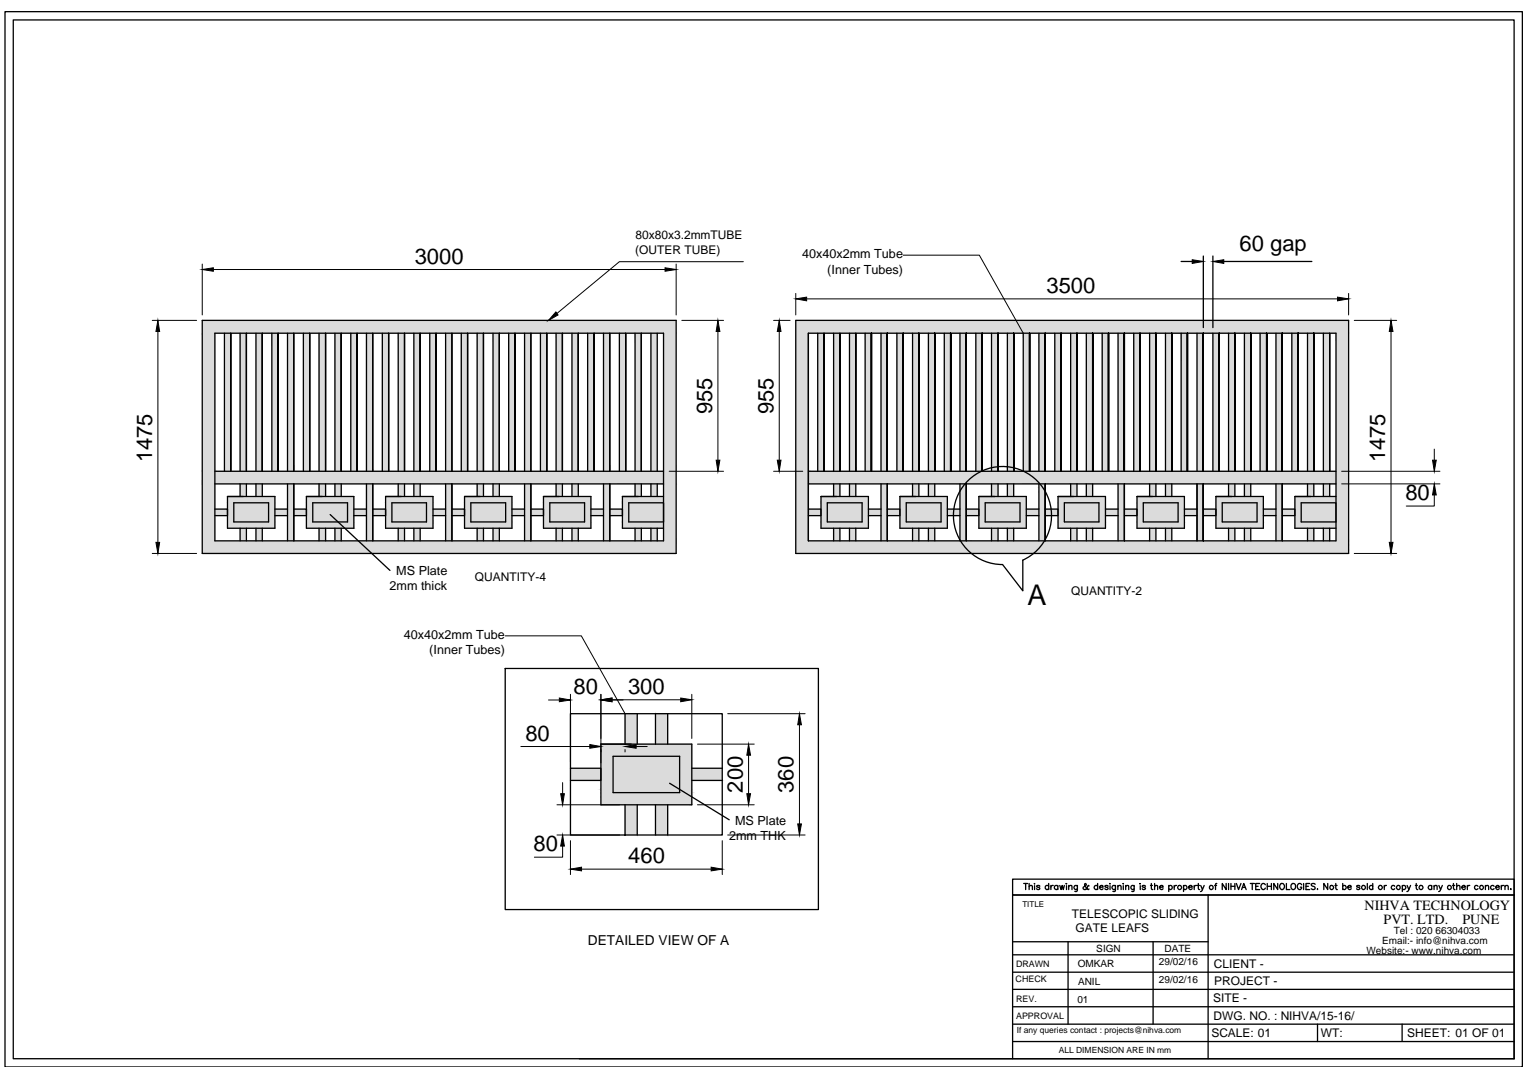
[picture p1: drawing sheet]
<svg xmlns="http://www.w3.org/2000/svg" width="297mm" height="210mm" viewBox="0 0 297 210" stroke-linecap="round" stroke-linejoin="round" font-family="sans-serif">
<!-- layer: 0 -->
<g fill="#dbdbdb" stroke="#dbdbdb" stroke-width=".19">
<path d="M193.6 91l.7-.1z"/>
<path d="M196.1 90.9l.6 .1z"/>
<path d="M193 91h.6l-.6 .1z"/>
<path d="M196.1 90.9l1.2 .1z"/>
<path d="M186.9 94.9h.4l-.4 .8z"/>
<path d="M202.4 94.2h1.1v.7z"/>
<path d="M186.9 105.1v.1z"/>
<path d="M132.3 153.7l1 .6h-1z"/>
<path d="M132.3 153.7h2.4v.6z"/>
<path d="M39.4 62.4v2.5h92.2zM39.4 62.4h92.2v2.5z"/>
<path d="M129.2 64.9v26.9h2.4zM129.2 64.9h2.4v26.9z"/>
<path d="M39.4 64.9v26.9h2.4zM39.4 64.9h2.4v26.9z"/>
<path d="M129.2 91.8v2.4h2.4zM129.2 91.8h2.4v2.4z"/>
<path d="M41.8 91.8v2.4h87.4zM41.8 91.8h87.4v2.4z"/>
<path d="M39.4 91.8v2.4h2.4zM39.4 91.8h2.4v2.4z"/>
<path d="M129.2 94.2v11.1h2.4zM129.2 94.2h2.4v11.1z"/>
<path d="M39.4 94.2v11.1h2.4zM39.4 94.2h2.4v11.1z"/>
<path d="M69.7 105.3l2.6 2.5h59.3zM69.7 105.3h61.9v2.5z"/>
<path d="M39.4 105.3v2.5h32.9zM39.4 105.3h30.3l2.6 2.5z"/>
<path d="M126.7 64.9v26.9h1.2zM126.7 64.9h1.2v26.9z"/>
<path d="M123.6 64.9v26.9h1.2zM123.6 64.9h1.2v26.9z"/>
<path d="M120.6 64.9v26.9h1.2zM120.6 64.9h1.2v26.9z"/>
<path d="M117.5 64.9v26.9h1.2zM117.5 64.9h1.2v26.9z"/>
<path d="M114.4 64.9v26.9h1.3zM114.4 64.9h1.3v26.9z"/>
<path d="M111.3 64.9v26.9h1.3zM111.3 64.9h1.3v26.9z"/>
<path d="M108.2 64.9v26.9h1.3zM108.2 64.9h1.3v26.9z"/>
<path d="M105.2 64.9v26.9h1.2zM105.2 64.9h1.2v26.9z"/>
<path d="M102.1 64.9v26.9h1.2zM102.1 64.9h1.2v26.9z"/>
<path d="M99 64.9v26.9h1.2zM99 64.9h1.2v26.9z"/>
<path d="M96 64.9v26.9h1.2zM96 64.9h1.2v26.9z"/>
<path d="M92.9 64.9v26.9h1.2zM92.9 64.9h1.2v26.9z"/>
<path d="M89.8 64.9v26.9h1.2zM89.8 64.9h1.2v26.9z"/>
<path d="M86.7 64.9v26.9h1.3zM86.7 64.9h1.3v26.9z"/>
<path d="M83.7 64.9v26.9h1.2zM83.7 64.9h1.2v26.9z"/>
<path d="M80.6 64.9v26.9h1.2zM80.6 64.9h1.2v26.9z"/>
<path d="M77.5 64.9v26.9h1.2zM77.5 64.9h1.2v26.9z"/>
<path d="M74.4 64.9v26.9h1.2zM74.4 64.9h1.2v26.9z"/>
<path d="M71.3 64.9v26.9h1.3zM71.3 64.9h1.3v26.9z"/>
<path d="M68.3 64.9v26.9h1.2zM68.3 64.9h1.2v26.9z"/>
<path d="M65.2 64.9v26.9h1.2zM65.2 64.9h1.2v26.9z"/>
<path d="M62.1 64.9v26.9h1.3zM62.1 64.9h1.3v26.9z"/>
<path d="M59.1 64.9v26.9h1.2zM59.1 64.9h1.2v26.9z"/>
<path d="M56 64.9v26.9h1.2zM56 64.9h1.2v26.9z"/>
<path d="M52.9 64.9v26.9h1.2zM52.9 64.9h1.2v26.9z"/>
<path d="M49.8 64.9v26.9h1.3zM49.8 64.9h1.3v26.9z"/>
<path d="M46.7 64.9v26.9h1.3zM46.7 64.9h1.3v26.9z"/>
<path d="M43.7 64.9v26.9h1.2zM43.7 64.9h1.2v26.9z"/>
<path d="M126.7 94.2v2.5h1.2zM126.7 94.2h1.2v2.5z"/>
<path d="M123.6 94.2v2.5h1.2zM123.6 94.2h1.2v2.5z"/>
<path d="M111.3 94.2v2.5h1.3zM111.3 94.2h1.3v2.5z"/>
<path d="M108.2 94.2v2.5h1.3zM108.2 94.2h1.3v2.5z"/>
<path d="M96 94.2v2.5h1.2zM96 94.2h1.2v2.5z"/>
<path d="M92.9 94.2v2.5h1.2zM92.9 94.2h1.2v2.5z"/>
<path d="M80.6 94.2v2.5h1.2zM80.6 94.2h1.2v2.5z"/>
<path d="M77.5 94.2v2.5h1.2zM77.5 94.2h1.2v2.5z"/>
<path d="M65.2 94.2v2.5h1.2zM65.2 94.2h1.2v2.5z"/>
<path d="M62.1 94.2v2.5h1.3zM62.1 94.2h1.3v2.5z"/>
<path d="M49.8 94.2v2.5h1.3zM49.8 94.2h1.3v2.5z"/>
<path d="M46.7 94.2v2.5h1.3zM46.7 94.2h1.3v2.5z"/>
<path d="M121.2 96.7v1.2h8zM121.2 96.7h8v1.2z"/>
<path d="M105.8 96.7v1.2h9.2zM105.8 96.7h9.2v1.2z"/>
<path d="M90.4 96.7v1.2h9.3zM90.4 96.7h9.3v1.2z"/>
<path d="M75.1 96.7v1.2h9.2zM75.1 96.7h9.2v1.2z"/>
<path d="M59.6 96.7v1.2h9.3zM59.6 96.7h9.3v1.2z"/>
<path d="M44.3 96.7v1.2h9.2zM44.3 96.7h9.2v1.2z"/>
<path d="M121.2 97.9v1.2h1.2zM121.2 97.9h1.2v1.2z"/>
<path d="M117.5 94.2v4.9h1.2zM117.5 94.2h1.2v4.9z"/>
<path d="M113.8 97.9v1.2h1.2zM113.8 97.9h1.2v1.2z"/>
<path d="M105.8 97.9v1.2h1.2zM105.8 97.9h1.2v1.2z"/>
<path d="M102.1 94.2v4.9h1.2zM102.1 94.2h1.2v4.9z"/>
<path d="M98.4 97.9v1.2h1.3zM98.4 97.9h1.3v1.2z"/>
<path d="M90.4 97.9v1.2h1.3zM90.4 97.9h1.3v1.2z"/>
<path d="M86.7 94.2v4.9h1.3zM86.7 94.2h1.3v4.9z"/>
<path d="M75.1 97.9v1.2h1.2zM75.1 97.9h1.2v1.2z"/>
<path d="M71.3 94.2v4.9h1.3zM71.3 94.2h1.3v4.9z"/>
<path d="M67.6 97.9v1.2h1.3zM67.6 97.9h1.3v1.2z"/>
<path d="M59.6 97.9v1.2h1.3zM59.6 97.9h1.3v1.2z"/>
<path d="M56 94.2v4.9h1.2zM56 94.2h1.2v4.9z"/>
<path d="M52.3 97.9v1.2h1.2zM52.3 97.9h1.2v1.2z"/>
<path d="M45.5 97.9v1.2h6.8zM45.5 97.9h6.8v1.2z"/>
<path d="M44.3 97.9v1.2h1.2zM44.3 97.9h1.2v1.2z"/>
<path d="M121.2 99.1v.7h1.2zM121.2 99.1h1.2v.7z"/>
<path d="M118.7 99.1v.7h2.5zM118.7 99.1h2.5v.7z"/>
<path d="M117.5 99.1v.7h1.2zM117.5 99.1h1.2v.7z"/>
<path d="M115 99.1v.7h2.5zM115 99.1h2.5v.7z"/>
<path d="M105.8 99.1v.7h1.2zM105.8 99.1h1.2v.7z"/>
<path d="M103.3 99.1v.7h2.5zM103.3 99.1h2.5v.7z"/>
<path d="M102.1 99.1v.7h1.2zM102.1 99.1h1.2v.7z"/>
<path d="M99.7 99.1v.7h2.4zM99.7 99.1h2.4v.7z"/>
<path d="M98.4 99.1v.7h1.3zM98.4 99.1h1.3v.7z"/>
<path d="M90.4 99.1v.7h1.3zM90.4 99.1h1.3v.7z"/>
<path d="M88 99.1v.7h2.4zM88 99.1h2.4v.7z"/>
<path d="M86.7 99.1v.7h1.3zM86.7 99.1h1.3v.7z"/>
<path d="M75.1 99.1v.7h1.2zM75.1 99.1h1.2v.7z"/>
<path d="M72.6 99.1v.7h2.5zM72.6 99.1h2.5v.7z"/>
<path d="M71.3 99.1v.7h1.3zM71.3 99.1h1.3v.7z"/>
<path d="M68.9 99.1v.7h2.4zM68.9 99.1h2.4v.7z"/>
<path d="M59.6 99.1v.7h1.3zM59.6 99.1h1.3v.7z"/>
<path d="M57.2 99.1v.7h2.4zM57.2 99.1h2.4v.7z"/>
<path d="M56 99.1v.7h1.2zM56 99.1h1.2v.7z"/>
<path d="M53.5 99.1v.7h2.5zM53.5 99.1h2.5v.7z"/>
<path d="M52.3 99.1v.7h1.2zM52.3 99.1h1.2v.7z"/>
<path d="M45.5 99.1v.7h6.8zM45.5 99.1h6.8v.7z"/>
<path d="M44.3 99.1v.7h1.2zM44.3 99.1h1.2v.7z"/>
<path d="M122.4 97.9v2.5h6.8zM122.4 97.9h6.8v2.5z"/>
<path d="M121.2 99.8v.6h1.2zM121.2 99.8h1.2v.6z"/>
<path d="M118.7 99.8v.6h2.5zM118.7 99.8h2.5v.6z"/>
<path d="M117.5 99.8v.6h1.2zM117.5 99.8h1.2v.6z"/>
<path d="M115 99.8v.6h2.5zM115 99.8h2.5v.6z"/>
<path d="M113.8 99.1v1.3h1.2zM113.8 99.1h1.2v1.3z"/>
<path d="M103.3 99.8v.6h2.5zM103.3 99.8h2.5v.6z"/>
<path d="M102.1 99.8v.6h1.2zM102.1 99.8h1.2v.6z"/>
<path d="M99.7 99.8v.6h2.4zM99.7 99.8h2.4v.6z"/>
<path d="M98.4 99.8v.6h1.3zM98.4 99.8h1.3v.6z"/>
<path d="M90.4 99.8v.6h1.3zM90.4 99.8h1.3v.6z"/>
<path d="M88 99.8v.6h2.4zM88 99.8h2.4v.6z"/>
<path d="M86.7 99.8v.6h1.3zM86.7 99.8h1.3v.6z"/>
<path d="M84.3 99.1v1.3h2.4zM84.3 99.1h2.4v1.3z"/>
<path d="M75.1 99.8v.6h1.2zM75.1 99.8h1.2v.6z"/>
<path d="M72.6 99.8v.6h2.5zM72.6 99.8h2.5v.6z"/>
<path d="M71.3 99.8v.6h1.3zM71.3 99.8h1.3v.6z"/>
<path d="M68.9 99.8v.6h2.4zM68.9 99.8h2.4v.6z"/>
<path d="M67.6 99.1v1.3h1.3zM67.6 99.1h1.3v1.3z"/>
<path d="M57.2 99.8v.6h2.4zM57.2 99.8h2.4v.6z"/>
<path d="M56 99.8v.6h1.2zM56 99.8h1.2v.6z"/>
<path d="M53.5 99.8v.6h2.5zM53.5 99.8h2.5v.6z"/>
<path d="M52.3 99.8v.6h1.2zM52.3 99.8h1.2v.6z"/>
<path d="M45.5 99.8v.6h6.8zM45.5 99.8h6.8v.6z"/>
<path d="M44.3 99.8v.6h1.2zM44.3 99.8h1.2v.6z"/>
<path d="M41.8 99.1v1.3h2.5zM41.8 99.1h2.5v1.3z"/>
<path d="M122.4 100.4v1.2h6.8zM122.4 100.4h6.8v1.2z"/>
<path d="M121.2 100.4v1.2h1.2zM121.2 100.4h1.2v1.2z"/>
<path d="M113.8 100.4v1.2h1.2zM113.8 100.4h1.2v1.2z"/>
<path d="M105.8 99.8v1.8h1.2zM105.8 99.8h1.2v1.8z"/>
<path d="M98.4 100.4v1.2h1.3zM98.4 100.4h1.3v1.2z"/>
<path d="M90.4 100.4v1.2h1.3zM90.4 100.4h1.3v1.2z"/>
<path d="M83 97.9v3.7h1.3zM83 97.9h1.3v3.7z"/>
<path d="M75.1 100.4v1.2h1.2zM75.1 100.4h1.2v1.2z"/>
<path d="M67.6 100.4v1.2h1.3zM67.6 100.4h1.3v1.2z"/>
<path d="M59.6 99.8v1.8h1.3zM59.6 99.8h1.3v1.8z"/>
<path d="M52.3 100.4v1.2h1.2zM52.3 100.4h1.2v1.2z"/>
<path d="M45.5 100.4v1.2h6.8zM45.5 100.4h6.8v1.2z"/>
<path d="M44.3 100.4v1.2h1.2zM44.3 100.4h1.2v1.2z"/>
<path d="M121.2 101.6v1.3h8zM121.2 101.6h8v1.3z"/>
<path d="M105.8 101.6v1.3h9.2zM105.8 101.6h9.2v1.3z"/>
<path d="M90.4 101.6v1.3h9.3zM90.4 101.6h9.3v1.3z"/>
<path d="M75.1 101.6v1.3h9.2zM75.1 101.6h9.2v1.3z"/>
<path d="M65.8 101.6l1.3 1.3h1.8zM65.8 101.6h3.1v1.3z"/>
<path d="M59.6 101.6v1.3h7.5zM59.6 101.6h6.2l1.3 1.3z"/>
<path d="M44.3 101.6v1.3h9.2zM44.3 101.6h9.2v1.3z"/>
<path d="M126.7 102.9v2.4h1.2zM126.7 102.9h1.2v2.4z"/>
<path d="M123.6 102.9v2.4h1.2zM123.6 102.9h1.2v2.4z"/>
<path d="M117.5 100.4v4.9h1.2zM117.5 100.4h1.2v4.9z"/>
<path d="M111.3 102.9v2.4h1.3zM111.3 102.9h1.3v2.4z"/>
<path d="M108.2 102.9v2.4h1.3zM108.2 102.9h1.3v2.4z"/>
<path d="M102.1 100.4v4.9h1.2zM102.1 100.4h1.2v4.9z"/>
<path d="M96 102.9v2.4h1.2zM96 102.9h1.2v2.4z"/>
<path d="M92.9 102.9v2.4h1.2zM92.9 102.9h1.2v2.4z"/>
<path d="M86.7 100.4v4.9h1.3zM86.7 100.4h1.3v4.9z"/>
<path d="M80.6 102.9v2.4h1.2zM80.6 102.9h1.2v2.4z"/>
<path d="M77.5 102.9v2.4h1.2zM77.5 102.9h1.2v2.4z"/>
<path d="M71.3 100.4v4.9h1.3zM71.3 100.4h1.3v4.9z"/>
<path d="M65.2 102.9v2.4h1.2zM65.2 102.9h1.2v2.4z"/>
<path d="M62.1 102.9v2.4h1.3zM62.1 102.9h1.3v2.4z"/>
<path d="M56 100.4v4.9h1.2zM56 100.4h1.2v4.9z"/>
<path d="M49.8 102.9v2.4h1.3zM49.8 102.9h1.3v2.4z"/>
<path d="M46.7 102.9v2.4h1.3zM46.7 102.9h1.3v2.4z"/>
<path d="M107 97.9v3.7h6.8zM107 97.9h6.8v3.7z"/>
<path d="M91.7 97.9v3.7h6.7zM91.7 97.9h6.7v3.7z"/>
<path d="M76.3 97.9v3.7h6.7zM76.3 97.9h6.7v3.7z"/>
<path d="M60.9 97.9v3.7h6.7zM60.9 97.9h6.7v3.7z"/>
<path d="M197.8 62.4l1.4 2.5h63.3zM197.8 62.4h64.7v2.5z"/>
<path d="M154.9 62.4v2.5h44.3zM154.9 62.4h42.9l1.4 2.5z"/>
<path d="M154.9 64.9v26.9h2.5zM154.9 64.9h2.5v26.9z"/>
<path d="M199.3 91.8l1.1 .6h59.7zM199.3 91.8h60.8v.6z"/>
<path d="M189.9 92.4h10.5l-9.3-.6zM191.1 91.8h8.2l1.1 .6z"/>
<path d="M157.4 91.8v.6h32.5zM157.4 91.8h33.7l-1.2 .6z"/>
<path d="M200.4 92.4l1.1 .8h58.6zM200.4 92.4h59.7v.8z"/>
<path d="M188.8 93.2h12.7l-11.6-.8zM189.9 92.4h10.5l1.1 .8z"/>
<path d="M157.4 92.4v.8h31.4zM157.4 92.4h32.5l-1.1 .8z"/>
<path d="M201.5 93.2l.9 1h57.7zM201.5 93.2h58.6v1z"/>
<path d="M188.8 93.2l-.9 1h14.5zM188.8 93.2h12.7l.9 1z"/>
<path d="M157.4 93.2v1h30.5zM157.4 93.2h31.4l-.9 1z"/>
<path d="M154.9 91.8v2.4h2.5zM154.9 91.8h2.5v2.4z"/>
<path d="M260.1 64.9v40.4h2.4zM260.1 64.9h2.4v40.4z"/>
<path d="M154.9 94.2v11.1h2.5zM154.9 94.2h2.5v11.1z"/>
<path d="M203.3 105.3l-.6 .9h59.8zM203.3 105.3h59.2v.9z"/>
<path d="M187 105.3l.6 .9h15.1zM187 105.3h16.3l-.6 .9z"/>
<path d="M154.9 105.3v.9h32.7zM154.9 105.3h32.1l.6 .9z"/>
<path d="M202.7 106.2l-.7 .8h60.5zM202.7 106.2h59.8v.8z"/>
<path d="M187.6 106.2l.7 .8h13.7zM187.6 106.2h15.1l-.7 .8z"/>
<path d="M154.9 106.2v.8h33.4zM154.9 106.2h32.7l.7 .8z"/>
<path d="M201.2 107.8h61.3l-60.5-.8zM202 107h60.5v.8z"/>
<path d="M188.3 107l.8 .8h12.1zM188.3 107h13.7l-.8 .8z"/>
<path d="M154.9 107v.8h34.2zM154.9 107h33.4l.8 .8z"/>
<path d="M196.1 64.9v26h1.2zM196.1 64.9h1.2v26z"/>
<path d="M193 64.9v26h1.3zM193 64.9h1.3v26z"/>
<path d="M196.1 90.9l1.2 .1zM196.7 91h.6v.1z"/>
<path d="M193 90.9l.6 .1zM193 90.9h1.3z"/>
<path d="M196.1 91v.1h1.2zM196.1 91l1.2 .1z"/>
<path d="M193 91.1h1.3l-.7-.1zM193.6 91h.7v.1z"/>
<path d="M199.2 64.9v26.8h1.2zM199.2 64.9h1.2v26.8z"/>
<path d="M189.9 64.9v26.8h1.3zM189.9 64.9h1.3v26.8z"/>
<path d="M199.2 91.7l1.2 .1zM199.2 91.7l1.2 .1z"/>
<path d="M189.9 91.7l1.2 .1zM189.9 91.7h1.3z"/>
<path d="M257.6 64.9v26.9h1.2zM257.6 64.9h1.2v26.9z"/>
<path d="M254.5 64.9v26.9h1.2zM254.5 64.9h1.2v26.9z"/>
<path d="M251.5 64.9v26.9h1.2zM251.5 64.9h1.2v26.9z"/>
<path d="M248.4 64.9v26.9h1.2zM248.4 64.9h1.2v26.9z"/>
<path d="M245.3 64.9v26.9h1.2zM245.3 64.9h1.2v26.9z"/>
<path d="M242.2 64.9v26.9h1.3zM242.2 64.9h1.3v26.9z"/>
<path d="M239.1 64.9v26.9h1.3zM239.1 64.9h1.3v26.9z"/>
<path d="M236.1 64.9v26.9h1.2zM236.1 64.9h1.2v26.9z"/>
<path d="M233 64.9v26.9h1.2zM233 64.9h1.2v26.9z"/>
<path d="M229.9 64.9v26.9h1.2zM229.9 64.9h1.2v26.9z"/>
<path d="M226.9 64.9v26.9h1.2zM226.9 64.9h1.2v26.9z"/>
<path d="M223.8 64.9v26.9h1.2zM223.8 64.9h1.2v26.9z"/>
<path d="M220.7 64.9v26.9h1.2zM220.7 64.9h1.2v26.9z"/>
<path d="M217.6 64.9v26.9h1.3zM217.6 64.9h1.3v26.9z"/>
<path d="M214.5 64.9v26.9h1.3zM214.5 64.9h1.3v26.9z"/>
<path d="M211.5 64.9v26.9h1.2zM211.5 64.9h1.2v26.9z"/>
<path d="M208.4 64.9v26.9h1.2zM208.4 64.9h1.2v26.9z"/>
<path d="M205.3 64.9v26.9h1.2zM205.3 64.9h1.2v26.9z"/>
<path d="M202.2 64.9v26.9h1.3zM202.2 64.9h1.3v26.9z"/>
<path d="M199.2 91.8h1.2zM199.2 91.8h1.2z"/>
<path d="M196.1 91.1v.7h1.2zM196.1 91.1h1.2v.7z"/>
<path d="M193 91.1v.7h1.3zM193 91.1h1.3v.7z"/>
<path d="M189.9 91.8h1.2zM189.9 91.8h1.2z"/>
<path d="M186.9 64.9v26.9h1.2zM186.9 64.9h1.2v26.9z"/>
<path d="M183.8 64.9v26.9h1.2zM183.8 64.9h1.2v26.9z"/>
<path d="M180.7 64.9v26.9h1.2zM180.7 64.9h1.2v26.9z"/>
<path d="M177.6 64.9v26.9h1.3zM177.6 64.9h1.3v26.9z"/>
<path d="M174.6 64.9v26.9h1.2zM174.6 64.9h1.2v26.9z"/>
<path d="M171.5 64.9v26.9h1.2zM171.5 64.9h1.2v26.9z"/>
<path d="M168.4 64.9v26.9h1.2zM168.4 64.9h1.2v26.9z"/>
<path d="M165.4 64.9v26.9h1.2zM165.4 64.9h1.2v26.9z"/>
<path d="M162.3 64.9v26.9h1.2zM162.3 64.9h1.2v26.9z"/>
<path d="M159.2 64.9v26.9h1.2zM159.2 64.9h1.2v26.9z"/>
<path d="M202.4 94.2l.6 .7h.5zM203 94.9h.5v.8z"/>
<path d="M202.2 94.2v.7h.8zM202.2 94.2h.2l.6 .7z"/>
<path d="M187.9 94.2l-.6 .7h.8zM187.9 94.2h.2v.7z"/>
<path d="M186.9 94.2v.7h.4zM186.9 94.2h1l-.6 .7z"/>
<path d="M202.2 94.9v.8h1.3zM202.2 94.9h.8l.5 .8z"/>
<path d="M187.3 94.9l-.4 .8h1.2zM187.3 94.9h.8v.8z"/>
<path d="M257.6 94.2v2.5h1.2zM257.6 94.2h1.2v2.5z"/>
<path d="M254.5 94.2v2.5h1.2zM254.5 94.2h1.2v2.5z"/>
<path d="M242.2 94.2v2.5h1.3zM242.2 94.2h1.3v2.5z"/>
<path d="M239.1 94.2v2.5h1.3zM239.1 94.2h1.3v2.5z"/>
<path d="M226.9 94.2v2.5h1.2zM226.9 94.2h1.2v2.5z"/>
<path d="M223.8 94.2v2.5h1.2zM223.8 94.2h1.2v2.5z"/>
<path d="M211.5 94.2v2.5h1.2zM211.5 94.2h1.2v2.5z"/>
<path d="M208.4 94.2v2.5h1.2zM208.4 94.2h1.2v2.5z"/>
<path d="M196.1 94.2v2.5h1.2zM196.1 94.2h1.2v2.5z"/>
<path d="M193 94.2v2.5h1.3zM193 94.2h1.3v2.5z"/>
<path d="M180.7 94.2v2.5h1.2zM180.7 94.2h1.2v2.5z"/>
<path d="M177.6 94.2v2.5h1.3zM177.6 94.2h1.3v2.5z"/>
<path d="M165.4 94.2v2.5h1.2zM165.4 94.2h1.2v2.5z"/>
<path d="M162.3 94.2v2.5h1.2zM162.3 94.2h1.2v2.5z"/>
<path d="M252.1 96.7v1.2h8zM252.1 96.7h8v1.2z"/>
<path d="M236.7 96.7v1.2h9.2zM236.7 96.7h9.2v1.2z"/>
<path d="M221.3 96.7v1.2h9.2zM221.3 96.7h9.2v1.2z"/>
<path d="M206 96.7v1.2h9.2zM206 96.7h9.2v1.2z"/>
<path d="M190.5 96.7v1.2h9.3zM190.5 96.7h9.3v1.2z"/>
<path d="M175.2 96.7v1.2h9.2zM175.2 96.7h9.2v1.2z"/>
<path d="M159.8 96.7v1.2h9.2zM159.8 96.7h9.2v1.2z"/>
<path d="M252.1 97.9v1.2h1.2zM252.1 97.9h1.2v1.2z"/>
<path d="M248.4 94.2v4.9h1.2zM248.4 94.2h1.2v4.9z"/>
<path d="M244.7 97.9v1.2h1.2zM244.7 97.9h1.2v1.2z"/>
<path d="M236.7 97.9v1.2h1.2zM236.7 97.9h1.2v1.2z"/>
<path d="M233 94.2v4.9h1.2zM233 94.2h1.2v4.9z"/>
<path d="M229.3 97.9v1.2h1.2zM229.3 97.9h1.2v1.2z"/>
<path d="M221.3 97.9v1.2h1.2zM221.3 97.9h1.2v1.2z"/>
<path d="M217.6 94.2v4.9h1.3zM217.6 94.2h1.3v4.9z"/>
<path d="M213.9 97.9v1.2h1.3zM213.9 97.9h1.3v1.2z"/>
<path d="M206 97.9v1.2h1.2zM206 97.9h1.2v1.2z"/>
<path d="M202.2 95.7v3.4h1.3zM202.2 95.7h1.3v3.4z"/>
<path d="M186.9 95.7v3.4h1.2zM186.9 95.7h1.2v3.4z"/>
<path d="M175.2 97.9v1.2h1.2zM175.2 97.9h1.2v1.2z"/>
<path d="M171.5 94.2v4.9h1.2zM171.5 94.2h1.2v4.9z"/>
<path d="M167.8 97.9v1.2h1.2zM167.8 97.9h1.2v1.2z"/>
<path d="M161 97.9v1.2h6.8zM161 97.9h6.8v1.2z"/>
<path d="M159.8 97.9v1.2h1.2zM159.8 97.9h1.2v1.2z"/>
<path d="M252.1 99.1v.7h1.2zM252.1 99.1h1.2v.7z"/>
<path d="M249.6 99.1v.7h2.5zM249.6 99.1h2.5v.7z"/>
<path d="M245.9 99.1v.7h2.5zM245.9 99.1h2.5v.7z"/>
<path d="M244.7 99.1v.7h1.2zM244.7 99.1h1.2v.7z"/>
<path d="M236.7 99.1v.7h1.2zM236.7 99.1h1.2v.7z"/>
<path d="M234.2 99.1v.7h2.5zM234.2 99.1h2.5v.7z"/>
<path d="M221.3 99.1v.7h1.2zM221.3 99.1h1.2v.7z"/>
<path d="M218.9 99.1v.7h2.4zM218.9 99.1h2.4v.7z"/>
<path d="M217.6 99.1v.7h1.3zM217.6 99.1h1.3v.7z"/>
<path d="M215.2 99.1v.7h2.4zM215.2 99.1h2.4v.7z"/>
<path d="M206 99.1v.7h1.2zM206 99.1h1.2v.7z"/>
<path d="M204.6 99.1l.1 .7h1.3zM204.6 99.1h1.4v.7z"/>
<path d="M203.5 99.1v.7h1.2zM203.5 99.1h1.1l.1 .7z"/>
<path d="M202.2 99.1v.7h1.3zM202.2 99.1h1.3v.7z"/>
<path d="M199.8 99.1v.7h2.4zM199.8 99.1h2.4v.7z"/>
<path d="M198.5 97.9v1.9h1.3zM198.5 97.9h1.3v1.9z"/>
<path d="M188.1 99.1v.7h2.4zM188.1 99.1h2.4v.7z"/>
<path d="M186.9 99.1v.7h1.2zM186.9 99.1h1.2v.7z"/>
<path d="M185.7 99.1l-.1 .7h1.3zM185.7 99.1h1.2v.7z"/>
<path d="M184.4 99.1v.7h1.2zM184.4 99.1h1.3l-.1 .7z"/>
<path d="M175.2 99.1v.7h1.2zM175.2 99.1h1.2v.7z"/>
<path d="M172.7 99.1v.7h2.5zM172.7 99.1h2.5v.7z"/>
<path d="M169 99.1v.7h2.5zM169 99.1h2.5v.7z"/>
<path d="M167.8 99.1v.7h1.2zM167.8 99.1h1.2v.7z"/>
<path d="M161 99.1v.7h6.8zM161 99.1h6.8v.7z"/>
<path d="M159.8 99.1v.7h1.2zM159.8 99.1h1.2v.7z"/>
<path d="M157.4 99.1v.7h2.4zM157.4 99.1h2.4v.7z"/>
<path d="M252.1 99.8h1.2zM252.1 99.8h1.2z"/>
<path d="M249.6 99.8h2.5zM249.6 99.8h2.5z"/>
<path d="M245.9 99.8h2.5zM245.9 99.8h2.5z"/>
<path d="M244.7 99.8h1.2zM244.7 99.8h1.2z"/>
<path d="M236.7 99.8h1.2zM236.7 99.8h1.2z"/>
<path d="M234.2 99.8h2.5zM234.2 99.8h2.5z"/>
<path d="M221.3 99.8h1.2zM221.3 99.8h1.2z"/>
<path d="M218.9 99.8h2.4zM218.9 99.8h2.4z"/>
<path d="M217.6 99.8h1.3zM217.6 99.8h1.3z"/>
<path d="M215.2 99.8h2.4zM215.2 99.8h2.4z"/>
<path d="M206 99.8h1.2zM206 99.8h1.2z"/>
<path d="M204.7 99.8h1.3zM204.7 99.8h1.3z"/>
<path d="M202.2 99.8h1.3zM202.2 99.8h1.3z"/>
<path d="M199.8 99.8h2.4zM199.8 99.8h2.4z"/>
<path d="M198.5 99.8h1.3zM198.5 99.8h1.3z"/>
<path d="M190.5 97.9v1.9h1.3zM190.5 97.9h1.3v1.9z"/>
<path d="M188.1 99.8h2.4zM188.1 99.8h2.4z"/>
<path d="M186.9 99.8h1.2zM186.9 99.8h1.2z"/>
<path d="M185.6 99.8h1.3zM185.6 99.8h1.3z"/>
<path d="M184.4 99.8h1.2zM184.4 99.8h1.2z"/>
<path d="M175.2 99.8h1.2zM175.2 99.8h1.2z"/>
<path d="M172.7 99.8h2.5zM172.7 99.8h2.5z"/>
<path d="M169 99.8h2.5zM169 99.8h2.5z"/>
<path d="M167.8 99.8h1.2zM167.8 99.8h1.2z"/>
<path d="M161 99.8h6.8zM161 99.8h6.8z"/>
<path d="M159.8 99.8h1.2zM159.8 99.8h1.2z"/>
<path d="M157.4 99.8h2.4zM157.4 99.8h2.4z"/>
<path d="M253.3 97.9v2.5h6.8zM253.3 97.9h6.8v2.5z"/>
<path d="M252.1 99.8v.6h1.2zM252.1 99.8h1.2v.6z"/>
<path d="M249.6 99.8v.6h2.5zM249.6 99.8h2.5v.6z"/>
<path d="M248.4 99.1v1.3h1.2zM248.4 99.1h1.2v1.3z"/>
<path d="M245.9 99.8v.6h2.5zM245.9 99.8h2.5v.6z"/>
<path d="M244.7 99.8v.6h1.2zM244.7 99.8h1.2v.6z"/>
<path d="M236.7 99.8v.6h1.2zM236.7 99.8h1.2v.6z"/>
<path d="M234.2 99.8v.6h2.5zM234.2 99.8h2.5v.6z"/>
<path d="M233 99.1v1.3h1.2zM233 99.1h1.2v1.3z"/>
<path d="M230.5 99.1v1.3h2.5zM230.5 99.1h2.5v1.3z"/>
<path d="M229.3 99.1v1.3h1.2zM229.3 99.1h1.2v1.3z"/>
<path d="M221.3 99.8v.6h1.2zM221.3 99.8h1.2v.6z"/>
<path d="M218.9 99.8v.6h2.4zM218.9 99.8h2.4v.6z"/>
<path d="M217.6 99.8v.6h1.3zM217.6 99.8h1.3v.6z"/>
<path d="M215.2 99.8v.6h2.4zM215.2 99.8h2.4v.6z"/>
<path d="M213.9 99.1v1.3h1.3zM213.9 99.1h1.3v1.3z"/>
<path d="M206 99.8v.6h1.2zM206 99.8h1.2v.6z"/>
<path d="M204.7 99.8v.6h1.3zM204.7 99.8h1.3v.6z"/>
<path d="M203.5 99.8v.6h1.2zM203.5 99.8h1.2v.6z"/>
<path d="M202.2 99.8v.6h1.3zM202.2 99.8h1.3v.6z"/>
<path d="M199.8 99.8v.6h2.4zM199.8 99.8h2.4v.6z"/>
<path d="M198.5 99.8v.6h1.3zM198.5 99.8h1.3v.6z"/>
<path d="M190.5 99.8v.6h1.3zM190.5 99.8h1.3v.6z"/>
<path d="M188.1 99.8v.6h2.4zM188.1 99.8h2.4v.6z"/>
<path d="M186.9 99.8v.6h1.2zM186.9 99.8h1.2v.6z"/>
<path d="M185.6 99.8v.6h1.3zM185.6 99.8h1.3v.6z"/>
<path d="M184.4 99.8v.6h1.2zM184.4 99.8h1.2v.6z"/>
<path d="M175.2 99.8v.6h1.2zM175.2 99.8h1.2v.6z"/>
<path d="M172.7 99.8v.6h2.5zM172.7 99.8h2.5v.6z"/>
<path d="M171.5 99.1v1.3h1.2zM171.5 99.1h1.2v1.3z"/>
<path d="M169 99.8v.6h2.5zM169 99.8h2.5v.6z"/>
<path d="M167.8 99.8v.6h1.2zM167.8 99.8h1.2v.6z"/>
<path d="M157.4 99.8v.6h2.4zM157.4 99.8h2.4v.6z"/>
<path d="M253.3 100.4v1.2h6.8zM253.3 100.4h6.8v1.2z"/>
<path d="M252.1 100.4v1.2h1.2zM252.1 100.4h1.2v1.2z"/>
<path d="M244.7 100.4v1.2h1.2zM244.7 100.4h1.2v1.2z"/>
<path d="M236.7 100.4v1.2h1.2zM236.7 100.4h1.2v1.2z"/>
<path d="M229.3 100.4v1.2h1.2zM229.3 100.4h1.2v1.2z"/>
<path d="M221.3 100.4v1.2h1.2zM221.3 100.4h1.2v1.2z"/>
<path d="M213.9 100.4v1.2h1.3zM213.9 100.4h1.3v1.2z"/>
<path d="M206 100.4v1.2h1.2zM206 100.4h1.2v1.2z"/>
<path d="M198.5 100.4v1.2h1.3zM198.5 100.4h1.3v1.2z"/>
<path d="M190.5 100.4v1.2h1.3zM190.5 100.4h1.3v1.2z"/>
<path d="M183.2 97.9v3.7h1.2zM183.2 97.9h1.2v3.7z"/>
<path d="M175.2 100.4v1.2h1.2zM175.2 100.4h1.2v1.2z"/>
<path d="M167.8 100.4v1.2h1.2zM167.8 100.4h1.2v1.2z"/>
<path d="M161 99.8v1.8h6.8zM161 99.8h6.8v1.8z"/>
<path d="M159.8 99.8v1.8h1.2zM159.8 99.8h1.2v1.8z"/>
<path d="M252.1 101.6v1.3h8zM252.1 101.6h8v1.3z"/>
<path d="M236.7 101.6v1.3h9.2zM236.7 101.6h9.2v1.3z"/>
<path d="M221.3 101.6v1.3h9.2zM221.3 101.6h9.2v1.3z"/>
<path d="M206 101.6v1.3h9.2zM206 101.6h9.2v1.3z"/>
<path d="M190.5 101.6v1.3h9.3zM190.5 101.6h9.3v1.3z"/>
<path d="M175.2 101.6v1.3h9.2zM175.2 101.6h9.2v1.3z"/>
<path d="M159.8 101.6v1.3h9.2zM159.8 101.6h9.2v1.3z"/>
<path d="M202.2 100.4v4.7h1.3zM202.2 100.4h1.3v4.7z"/>
<path d="M186.9 100.4v4.7h1.2zM186.9 100.4h1.2v4.7z"/>
<path d="M202.2 105.1v.1h1.2zM202.2 105.1h1.3l-.1 .1z"/>
<path d="M186.9 105.1v.1h1.2zM186.9 105.1h1.2v.1z"/>
<path d="M257.6 102.9v2.4h1.2zM257.6 102.9h1.2v2.4z"/>
<path d="M254.5 102.9v2.4h1.2zM254.5 102.9h1.2v2.4z"/>
<path d="M248.4 100.4v4.9h1.2zM248.4 100.4h1.2v4.9z"/>
<path d="M242.2 102.9v2.4h1.3zM242.2 102.9h1.3v2.4z"/>
<path d="M239.1 102.9v2.4h1.3zM239.1 102.9h1.3v2.4z"/>
<path d="M233 100.4v4.9h1.2zM233 100.4h1.2v4.9z"/>
<path d="M226.9 102.9v2.4h1.2zM226.9 102.9h1.2v2.4z"/>
<path d="M223.8 102.9v2.4h1.2zM223.8 102.9h1.2v2.4z"/>
<path d="M217.6 100.4v4.9h1.3zM217.6 100.4h1.3v4.9z"/>
<path d="M211.5 102.9v2.4h1.2zM211.5 102.9h1.2v2.4z"/>
<path d="M208.4 102.9v2.4h1.2zM208.4 102.9h1.2v2.4z"/>
<path d="M202.2 105.2v.1h1.1zM202.2 105.2h1.2l-.1 .1z"/>
<path d="M196.1 102.9v2.4h1.2zM196.1 102.9h1.2v2.4z"/>
<path d="M193 102.9v2.4h1.3zM193 102.9h1.3v2.4z"/>
<path d="M186.9 105.2l.1 .1h1.1zM186.9 105.2h1.2v.1z"/>
<path d="M186.9 105.2l.1 .1zM186.9 105.2l.1 .1z"/>
<path d="M180.7 102.9v2.4h1.2zM180.7 102.9h1.2v2.4z"/>
<path d="M177.6 102.9v2.4h1.3zM177.6 102.9h1.3v2.4z"/>
<path d="M171.5 100.4v4.9h1.2zM171.5 100.4h1.2v4.9z"/>
<path d="M165.4 102.9v2.4h1.2zM165.4 102.9h1.2v2.4z"/>
<path d="M162.3 102.9v2.4h1.2zM162.3 102.9h1.2v2.4z"/>
<path d="M237.9 97.9v3.7h6.8zM237.9 97.9h6.8v3.7z"/>
<path d="M222.5 97.9v3.7h6.8zM222.5 97.9h6.8v3.7z"/>
<path d="M207.2 97.9v3.7h6.7zM207.2 97.9h6.7v3.7z"/>
<path d="M191.8 97.9v3.7h6.7zM191.8 97.9h6.7v3.7z"/>
<path d="M176.4 97.9v3.7h6.8zM176.4 97.9h6.8v3.7z"/>
<path d="M127.6 139v5.9h2.4zM127.6 139h2.4v5.9z"/>
<path d="M121.7 139v5.9h2.3zM121.7 139h2.3v5.9z"/>
<path d="M117 144.9v2.4h17.7zM117 144.9h17.7v2.4z"/>
<path d="M132.3 147.3v2.3h2.4zM132.3 147.3h2.4v2.3z"/>
<path d="M119.3 147.3v2.3h13zM119.3 147.3h13v2.3z"/>
<path d="M132.3 149.6v1.2h2.4zM132.3 149.6h2.4v1.2z"/>
<path d="M119.3 149.6v1.2h13zM119.3 149.6h13v1.2z"/>
<path d="M111 149.6v1.2h6zM111 149.6h6v1.2z"/>
<path d="M134.7 149.6v2.4h5.9zM134.7 149.6h5.9v2.4z"/>
<path d="M132.3 150.8v1.2h2.4zM132.3 150.8h2.4v1.2z"/>
<path d="M119.3 150.8v1.2h13zM119.3 150.8h13v1.2z"/>
<path d="M117 147.3v4.7h2.3zM117 147.3h2.3v4.7z"/>
<path d="M111 150.8v1.2h6zM111 150.8h6v1.2z"/>
<path d="M132.3 152v1.7h2.4zM132.3 152h2.4v1.7z"/>
<path d="M119.3 152v1.7h13zM119.3 152h13v1.7z"/>
<path d="M117 152v1.7h2.3zM117 152h2.3v1.7z"/>
<path d="M132.3 153.7l1 .6h1.4zM133.3 154.3h1.4v.9z"/>
<path d="M119.3 153.7v.6h13zM119.3 153.7h13v.6z"/>
<path d="M117 153.7v.6h2.3zM117 153.7h2.3v.6z"/>
<path d="M117 154.3v.9h17.7zM117 154.3h16.3l1.4 .9z"/>
<path d="M117 155.2v1.5h17.7zM117 155.2h17.7v1.5z"/>
<path d="M121.7 156.7v5.9h2.3zM121.7 156.7h2.3v5.9z"/>
<path d="M127.6 156.7v5.9h2.4zM127.6 156.7h2.4v5.9z"/>
</g>
<g fill="none" stroke="#000" stroke-width=".25">
<path d="M1 2.3h295.3v205.5h-295.3zM2.6 3.9h292.1v202.2h-292.1zM229.9 50.9h2.2M234.2 49.9v13.9M236.1 49.9v13.9M238.2 50.9h17.2M39.4 62.4h92.2v45.4h-92.2zM41.8 64.9h87.4v40.4h-87.4zM43.7 64.9v26.9M44.9 64.9v26.9v-26.9M46.7 64.9v26.9M48 64.9v26.9v-26.9"/>
<path d="M49.8 64.9v26.9M51.1 64.9v26.9v-26.9M52.9 64.9v26.9M54.1 64.9v26.9v-26.9M56 64.9v26.9M57.2 64.9v26.9M59.1 64.9v26.9M60.3 64.9v26.9v-26.9M62.1 64.9v26.9M63.4 64.9v26.9v-26.9M65.2 64.9v26.9M66.4 64.9v26.9v-26.9"/>
<path d="M68.3 64.9v26.9M69.5 64.9v26.9v-26.9M71.3 64.9v26.9M72.6 64.9v26.9M74.4 64.9v26.9M75.6 64.9v26.9v-26.9M77.5 64.9v26.9M78.7 64.9v26.9v-26.9M80.6 64.9v26.9M81.8 64.9v26.9v-26.9M83.7 64.9v26.9M84.9 64.9v26.9v-26.9"/>
<path d="M86.7 64.9v26.9M88 64.9v26.9M89.8 64.9v26.9M91 64.9v26.9v-26.9M92.9 64.9v26.9M94.1 64.9v26.9v-26.9M96 64.9v26.9M97.2 64.9v26.9v-26.9M99 64.9v26.9M100.2 64.9v26.9v-26.9M102.1 64.9v26.9M103.3 64.9v26.9"/>
<path d="M105.2 64.9v26.9M106.4 64.9v26.9v-26.9M108.2 64.9v26.9M109.5 64.9v26.9v-26.9M111.3 64.9v26.9M112.6 64.9v26.9v-26.9M114.4 64.9v26.9M115.7 64.9v26.9v-26.9M117.5 64.9v26.9M118.7 64.9v26.9M120.6 64.9v26.9M121.8 64.9v26.9v-26.9"/>
<path d="M123.6 64.9v26.9M124.8 64.9v26.9v-26.9M126.7 64.9v26.9M127.9 64.9v26.9M154.9 62.4h107.6v45.4h-107.6zM157.4 64.9h102.7v40.4h-102.7zM159.2 64.9v26.9M160.4 64.9v26.9v-26.9M162.3 64.9v26.9M163.5 64.9v26.9v-26.9M165.4 64.9v26.9M166.6 64.9v26.9v-26.9"/>
<path d="M168.4 64.9v26.9M169.6 64.9v26.9zM171.5 64.9v26.9M172.7 64.9v26.9zM174.6 64.9v26.9M175.8 64.9v26.9zM177.6 64.9v26.9M178.9 64.9v26.9zM180.7 64.9v26.9M181.9 64.9v26.9zM183.8 64.9v26.9M185 64.9v26.9z"/>
<path d="M186.9 64.9v26.9M188.1 64.9v26.9zM189.9 64.9v26.9M191.2 64.9v26.9zM193 64.9v26.9M194.3 64.9v26.9zM196.1 64.9v26.9M197.3 64.9v26.9zM199.2 64.9v26.9M200.4 64.9v26.9zM202.2 64.9v26.9M203.5 64.9v26.9z"/>
<path d="M205.3 64.9v26.9M206.5 64.9v26.9zM208.4 64.9v26.9M209.6 64.9v26.9zM211.5 64.9v26.9M212.7 64.9v26.9zM214.5 64.9v26.9M215.8 64.9v26.9zM217.6 64.9v26.9M218.9 64.9v26.9zM220.7 64.9v26.9M221.9 64.9v26.9z"/>
<path d="M223.8 64.9v26.9M225 64.9v26.9zM226.9 64.9v26.9M228.1 64.9v26.9zM229.9 64.9v26.9M231.1 64.9v26.9zM233 64.9v26.9M234.2 64.9v26.9zM236.1 64.9v26.9M237.3 64.9v26.9zM239.1 64.9v26.9M240.4 64.9v26.9z"/>
<path d="M242.2 64.9v26.9M243.5 64.9v26.9zM245.3 64.9v26.9M246.5 64.9v26.9zM248.4 64.9v26.9M249.6 64.9v26.9zM251.5 64.9v26.9M252.7 64.9v26.9zM254.5 64.9v26.9M255.7 64.9v26.9zM257.6 64.9v26.9M258.8 64.9v26.9v-26.9"/>
<path d="M41.8 99.1h2.5v1.3h-2.5M41.8 94.2h87.4M41.8 91.8h87.4M44.3 96.7h9.2v6.2h-9.2zM45.5 97.9h6.8v3.7h-6.8zM46.7 94.2v2.5M48 94.2v2.5M49.8 94.2v2.5M51.1 94.2v2.5M53.5 99.1h2.5M56 94.2v11.1M57.2 99.1h2.4v1.3h-2.4"/>
<path d="M57.2 94.2v11.1M59.6 96.7h9.3v6.2h-9.3zM60.9 97.9h6.7v3.7h-6.7zM62.1 94.2v2.5M63.4 94.2v2.5M65.2 94.2v2.5M66.4 94.2v2.5M68.9 99.1h2.4M71.3 94.2v11.1M72.6 99.1h2.5v1.3h-2.5M72.6 94.2v11.1M75.1 96.7h9.2v6.2h-9.2z"/>
<path d="M76.3 97.9h6.7v3.7h-6.7zM77.5 94.2v2.5M78.7 94.2v2.5M80.6 94.2v2.5M81.8 94.2v2.5M84.3 99.1h2.4M86.7 94.2v11.1M88 99.1h2.4v1.3h-2.4M88 94.2v11.1M90.4 96.7h9.3v6.2h-9.3zM91.7 97.9h6.7v3.7h-6.7zM92.9 94.2v2.5"/>
<path d="M94.1 94.2v2.5M96 94.2v2.5M97.2 94.2v2.5M99.7 99.1h2.4M102.1 94.2v11.1M103.3 99.1h2.5v1.3h-2.5M103.3 94.2v11.1M105.8 96.7h9.2v6.2h-9.2zM107 97.9h6.8v3.7h-6.8zM108.2 94.2v2.5M109.5 94.2v2.5M111.3 94.2v2.5"/>
<path d="M112.6 94.2v2.5M115 99.1h2.5M117.5 94.2v11.1M118.7 99.1h2.5v1.3h-2.5M118.7 94.2v11.1M122.4 97.9h6.8v3.7h-6.8zM123.6 94.2v2.5M124.8 94.2v2.5M126.7 94.2v2.5M127.9 94.2v2.5M129.2 96.7h-8v6.2h8M157.4 99.1h2.4v1.3h-2.4"/>
<path d="M157.4 94.2h102.7M157.4 91.8h102.7M159.8 96.7h9.2v6.2h-9.2zM161 97.9h6.8v3.7h-6.8zM162.3 94.2v2.5M163.5 94.2v2.5M165.4 94.2v2.5M166.6 94.2v2.5M169 99.1h2.5M171.5 94.2v11.1M172.7 94.2v11.1v-11.1M172.7 99.1h2.5v1.3h-2.5"/>
<path d="M175.2 96.7h9.2v6.2h-9.2zM176.4 97.9h6.8v3.7h-6.8zM177.6 94.2v2.5M178.9 94.2v2.5M180.7 94.2v2.5M181.9 94.2v2.5M184.4 99.1h2.5M186.9 94.2v11.1M188.1 94.2v11.1v-11.1M188.1 99.1h2.4v1.3h-2.4M190.5 96.7h9.3v6.2h-9.3zM191.8 97.9h6.7v3.7h-6.7z"/>
<path d="M193 94.2v2.5M194.3 94.2v2.5M196.1 94.2v2.5M197.3 94.2v2.5M199.8 99.1h2.4M202.2 94.2v11.1M203.5 94.2v11.1v-11.1M203.5 99.1h2.5v1.3h-2.5M206 96.7h9.2v6.2h-9.2zM207.2 97.9h6.7v3.7h-6.7zM208.4 94.2v2.5M209.6 94.2v2.5"/>
<path d="M211.5 94.2v2.5M212.7 94.2v2.5M215.2 99.1h2.4M217.6 94.2v11.1M218.9 94.2v11.1v-11.1M218.9 99.1h2.4v1.3h-2.4M221.3 96.7h9.2v6.2h-9.2zM222.5 97.9h6.8v3.7h-6.8zM223.8 94.2v2.5M225 94.2v2.5M226.9 94.2v2.5M228.1 94.2v2.5"/>
<path d="M230.5 99.1h2.5M233 94.2v11.1M234.2 94.2v11.1v-11.1M234.2 99.1h2.5v1.3h-2.5M236.7 96.7h9.2v6.2h-9.2zM237.9 97.9h6.8v3.7h-6.8zM239.1 94.2v2.5M240.4 94.2v2.5M242.2 94.2v2.5M243.5 94.2v2.5M245.9 99.1h2.5M248.4 94.2v11.1"/>
<path d="M249.6 94.2v11.1v-11.1M249.6 99.1h2.5v1.3h-2.5M253.3 97.9h6.8v3.7h-6.8zM254.5 94.2v2.5M255.7 94.2v2.5M257.6 94.2v2.5M258.8 94.2v2.5M260.1 96.7h-8v6.2h8M46.7 102.9v2.4M48 102.9v2.4M49.8 102.9v2.4M51.1 102.9v2.4"/>
<path d="M53.5 100.4h2.5M62.1 102.9v2.4M63.4 102.9v2.4M64.3 100.2l11.6 10.9M65.2 102.9v2.4M66.4 102.9v2.4M68.9 100.4h2.4M77.5 102.9v2.4M78.7 102.9v2.4M80.6 102.9v2.4M81.8 102.9v2.4M84.3 100.4h2.4"/>
<path d="M92.9 102.9v2.4M94.1 102.9v2.4M96 102.9v2.4M97.2 102.9v2.4M99.7 100.4h2.4M108.2 102.9v2.4M109.5 102.9v2.4M111.3 102.9v2.4M112.6 102.9v2.4M115 100.4h2.5M123.6 102.9v2.4M124.8 102.9v2.4"/>
<path d="M126.7 102.9v2.4M127.9 102.9v2.4M162.3 102.9v2.4M163.5 102.9v2.4M165.4 102.9v2.4M166.6 102.9v2.4M169 100.4h2.5M177.6 102.9v2.4M178.9 102.9v2.4M180.7 102.9v2.4M181.9 102.9v2.4M184.4 100.4h2.5"/>
<path d="M193 102.9v2.4M194.3 102.9v2.4M196.1 102.9v2.4M197.3 102.9v2.4M199.1 109.1a9.5 9.5 0 0 0 2.6-15.6 9.5 9.5 0 0 0-15.4 3.3 9.5 9.5 0 0 0 8.8 13.1l4 5.1v-5.9M199.8 100.4h2.4M208.4 102.9v2.4M209.6 102.9v2.4M211.5 102.9v2.4M212.7 102.9v2.4M215.2 100.4h2.4M223.8 102.9v2.4"/>
<path d="M225 102.9v2.4M226.9 102.9v2.4M228.1 102.9v2.4M230.5 100.4h2.5M239.1 102.9v2.4M240.4 102.9v2.4M242.2 102.9v2.4M243.5 102.9v2.4M245.9 100.4h2.5M254.5 102.9v2.4M255.7 102.9v2.4M257.6 102.9v2.4"/>
<path d="M258.8 102.9v2.4M98.3 130.2h61v46.9h-61zM111 139h29.6v23.6h-29.6zM121.7 139v5.9M124 139v5.9M127.6 139v5.9M130 139v5.9M111 149.6h6v2.4h-6M117 144.9h17.7v11.8h-17.7zM119.3 147.3h13v7h-13zM121.7 156.7v5.9M124 156.7v5.9"/>
<path d="M127.6 156.7v5.9M130 156.7v5.9M130.3 152.5l11.6 7.1M134.7 149.6h5.9M134.7 152h5.9M199.3 172h.7M199.6 172v1.2M200.3 172.6l.3-.2 .3 .1 .1 .7M200.3 172v1.2M201.3 172.1h.1M201.4 172.5v.7M202.4 172.6l-.2-.2-.4 .1v.2l.4 .1 .2 .2-.2 .2-.4-.2"/>
<path d="M204.1 172.6a.38 .38 0 0 0-.5-.1 .38 .38 0 0 0 0 .6 .38 .38 0 0 0 .5-.1M204.1 172v1.2M204.6 172.4v.8M205 172.4l-.3 .1-.1 .2M205.9 172.6a.38 .38 0 0 0-.5-.1 .38 .38 0 0 0 0 .6 .38 .38 0 0 0 .5-.1M205.9 172.4v.8M206.3 172.4l.2 .8 .3-.8 .2 .8 .2-.8M207.5 172.1h.1zM207.6 172.5v.7M208 172.6l.3-.2 .3 .1 .1 .7M208 172.4v.8M209.7 172.4v1.1l-.5 .1"/>
<path d="M209.7 172.6a.38 .38 0 0 0-.5-.1 .38 .38 0 0 0 0 .6 .38 .38 0 0 0 .5-.1M212 172.5h-.2a.63 .63 0 0 1-.9 .6v-.4l.6-.4-.2-.3-.2 .2 .1 .3 .3 .5 .3 .2 .2-.1M213.7 172.6a.38 .38 0 0 0-.6-.1 .38 .38 0 0 0 0 .6 .38 .38 0 0 0 .6-.1M213.7 172v1.2M214 172.7h.7a.34 .34 0 0 0-.3-.3 .34 .34 0 0 0-.4 .3l.3 .5 .4-.2M215.7 172.6l-.2-.2-.4 .1v.2l.4 .1 .2 .2-.2 .2-.4-.2M216 172.1h.1M216.1 172.5v.7M217.1 172.4v1.1l-.5 .1M217.1 172.6a.38 .38 0 0 0-.5-.1 .38 .38 0 0 0 0 .6 .38 .38 0 0 0 .5-.1M217.6 172.6l.3-.2 .2 .1 .1 .7M217.6 172.4v.8"/>
<path d="M218.6 172.1h.1M218.7 172.5v.7M219.1 172.6l.3-.2 .3 .1v.7M219.1 172.4v.8M220.8 172.4l-.1 1.1-.4 .1M220.8 172.6a.36 .36 0 0 0-.6-.1 .36 .36 0 0 0 0 .6 .36 .36 0 0 0 .6-.1M221.9 172.1h.1zM222 172.5v.7M223 172.6l-.3-.2-.3 .1v.2l.4 .1 .2 .2-.3 .2-.4-.2M223.9 172.4h.4M224.1 172v1l.1 .1 .2 .1M224.7 172.6l.3-.2 .3 .1v.7"/>
<path d="M224.7 172v1.2M225.7 172.7h.7a.34 .34 0 0 0-.3-.3 .34 .34 0 0 0-.4 .3l.3 .5 .4-.2M227.5 172.6a.38 .38 0 0 1 .6-.1 .38 .38 0 0 1 0 .6 .38 .38 0 0 1-.6-.1M227.5 172.4v1.2M228.6 172.4v.8M229 172.4l-.3 .1-.1 .2M230.4 172.6a.38 .38 0 0 1 .5-.1 .38 .38 0 0 1 0 .6 .38 .38 0 0 1-.5-.1M230.4 172.4v1.2M231.4 172.7h.7a.39 .39 0 0 0-.5-.3 .39 .39 0 0 0-.3 .4 .39 .39 0 0 0 .3 .4l.5-.2M232.5 172.4v.8M232.9 172.4l-.3 .1-.1 .2M233.1 172.4h.4"/>
<path d="M233.3 172v1l.2 .2M233.7 172.4l.4 .8 .3-.8M234.1 173.2l-.4 .4M235.2 174.3v31.8M236.4 172.4h.4M236.9 172l-.3 .1v.1v1M238.7 172v1.2l-.8-1.2v1.2M239.1 172v1.2M239.6 172v1.2M239.6 172.6h.8M240.4 172v1.2M240.7 172l.4 1.2 .5-1.2"/>
<path d="M241.7 173.2l.4-1.2 .5 1.2M241.9 172.8h.5M243.4 172h.8M243.8 172v1.2M244.4 172.6h.5M245.2 172h-.8v1.2h.8M246.3 172.3a.44 .44 0 0 0-.5-.3 .44 .44 0 0 0-.4 .5v.2a.43 .43 0 0 0 .4 .5 .43 .43 0 0 0 .5-.3M246.7 172.6h.8M246.7 172v1.2M247.5 172v1.2M248.7 172v1.2l-.8-1.2v1.2M249.2 172.2l.1-.1a.55 .55 0 0 1 .7 .5 .55 .55 0 0 1-.7 .5l-.2-.4z"/>
<path d="M250.4 172v1.2h.7M251.5 172.1l.1-.1a.56 .56 0 0 1 .6 .7 .56 .56 0 0 1-.7 .4l-.2-.4v-.4zM253.4 172.3a.44 .44 0 0 0-.5-.3 .44 .44 0 0 0-.4 .5v.2a.43 .43 0 0 0 .4 .5 .43 .43 0 0 0 .5-.5h-.3M253.7 172v1.2M254.2 172.6h.5M254.9 172h-.7v1.2h.7M256 172.2l-.3-.2-.5 .2 .1 .2 .5 .2 .2 .3v.1l-.3 .2-.5-.2M256.5 173.1h.1M258.4 172v1.2l-.7-1.2v1.2M259.8 172.4h.5M260 172v1l.3 .2M261.4 172.6a.38 .38 0 0 1 .5-.1 .38 .38 0 0 1 0 .6 .38 .38 0 0 1-.5-.1"/>
<path d="M261.4 172v1.2M262.3 172.7h.7a.34 .34 0 0 0-.3-.3 .34 .34 0 0 0-.4 .3l.3 .5 .4-.2M264.7 172.6l-.2-.2-.4 .1v.2l.4 .1 .2 .2-.2 .2-.4-.2M266.1 172v1.2M267.2 172.6a.38 .38 0 0 0-.6-.1 .38 .38 0 0 0 0 .6 .38 .38 0 0 0 .6-.1M267.2 172v1.2M269.5 172.4v.8M269.9 172.4l-.3 .1-.1 .2M271.5 172.6a.38 .38 0 0 0-.6-.1 .38 .38 0 0 0 0 .6 .38 .38 0 0 0 .6-.1M273 172.6a.38 .38 0 0 1 .5-.1 .38 .38 0 0 1 0 .6 .38 .38 0 0 1-.5-.1M273 172.4v1.2M273.9 172.4l.3 .8 .4-.8"/>
<path d="M274.2 173.2l-.3 .4M275.5 172.4h.4M275.7 172v1l.3 .2M278.7 172.6a.38 .38 0 0 0-.6-.1 .38 .38 0 0 0 0 .6 .38 .38 0 0 0 .6-.1M278.7 172.4v.8M279.1 172.6l.3-.2 .3 .1v.7M279.1 172.4v.8M280.1 172.4l.3 .8 .4-.8M280.4 173.2l-.4 .4M282.7 172.4h.5M282.9 172v1l.3 .2M283.5 172.6l.3-.2 .3 .1 .1 .7"/>
<path d="M283.5 172v1.2M284.6 172.7h.6a.39 .39 0 0 0-.4-.3 .39 .39 0 0 0-.3 .4 .39 .39 0 0 0 .4 .4l.3-.2M285.6 172.4v.8M286.1 172.4l-.3 .1-.2 .2M287.7 172.6a.38 .38 0 0 0-.6-.1 .38 .38 0 0 0 0 .6 .38 .38 0 0 0 .6-.1M289.1 172.6l.3-.2 .3 .1 .1 .7M289.1 172.4v.8M290.8 172.6a.38 .38 0 0 0-.5-.1 .38 .38 0 0 0 0 .6 .38 .38 0 0 0 .5-.1M291.2 172.7h.6a.39 .39 0 0 0-.4-.3 .39 .39 0 0 0-.3 .4 .39 .39 0 0 0 .3 .4l.4-.2M292.2 172.4v.8M292.7 172.4l-.3 .1-.2 .2M292.9 172.6l.3-.2 .3 .1 .1 .7"/>
<path d="M292.9 172.4v.8M294 173.1h.1zM197.1 196h97.6M197.1 192.6h97.6M197.1 189.3h97.6M197.1 185.9h97.6M197.1 183.4h38.1M197.1 199.4h97.6M207.9 183.4v16M224.5 183.4v16M256.5 199.4v3.4M272.9 199.4v3.4"/>
<path d="M112.7 206.1h182M197.1 206.1v-31.8h97.6h-97.6v-3.1h97.6v34.9M197.1 202.8h97.6"/>
<circle cx="229.6" cy="172.8" r=".39"/>
<circle cx="235.8" cy="172.8" r=".4"/>
<circle cx="259.2" cy="172.8" r=".39"/>
<circle cx="265.4" cy="172.8" r=".4"/>
<circle cx="268.7" cy="172.8" r=".39"/>
<circle cx="272.2" cy="172.8" r=".39"/>
<circle cx="276.6" cy="172.8" r=".39"/>
<circle cx="282.1" cy="172.8" r=".4"/>
<circle cx="288.4" cy="172.8" r=".39"/>
</g>
<g fill="none" stroke="#000" stroke-width=".19">
<path d="M39.4 51.4v9.9M41.5 52.5h88M131.6 51.4v9.9M144.7 51h-24.1l-12.2 10M154.9 57.1v4.2M157 58.2h103.4M175.8 49.7h14.8l8.6 15.2M262.5 57.1v4.2M29.6 62.4h8.7M30.7 64.5v41.1M132.7 62.4h8.1M139.7 64.5v25.1"/>
<path d="M150.6 62.4h3.2M151.7 64.5v25.1M263.6 62.4h8.3M270.8 64.5v41.1M130.3 91.8h10.5M150.6 91.8h5.7M261.2 91.8h19.1M261.2 94.2h19.1M279.2 96.4v2.1h-5.5M279.2 87.4v2.2M29.6 107.8h8.7M263.6 107.8h8.3"/>
<path d="M98.3 123.8h14.9l8.5 15.2M106.8 136.3h2.1M111 135.2v13.3M117 135.2v13.3M119.1 136.3h13.4M119.1 136.3h2.2M134.7 135.2v8.6M141.6 139h15.1M101.4 145.4h13.4M108.4 156.7h12.2M109.5 152.4v2.1M121.7 146v.4"/>
<path d="M123.8 145.4h2.2M135.8 144.9h11M135.8 156.7h11M145.7 147.1v7.4M155.6 141.1v19.3M108.4 162.6h12.2M109.5 164.7v2.2h-5.5M111 163.7v6.6M113.2 169.2h25.2M140.6 163.7v6.6M141.6 162.6h15.1"/>
</g>
<g fill="#000" stroke="#000" stroke-width=".19">
<path d="M39.4 52.5l2.1-.4v.7zM129.5 52.1l2.1 .4-2.1 .3zM154.9 58.2l2.1-.3v.7zM232.1 50.6l2.1 .3-2.1 .4zM236.1 50.9l2.1-.3v.7zM260.4 57.9l2.1 .3-2.1 .4zM30.7 62.4l.4 2.1h-.7zM108.2 60.7l.4 .6-1.8 1.1zM139.7 62.4l.4 2.1h-.7zM151.7 62.4l.3 2.1h-.7zM270.8 62.4l.3 2.1h-.7zM139.4 89.6h.7l-.4 2.2z"/>
<path d="M151.3 89.6h.7l-.3 2.2zM278.8 89.6h.8l-.4 2.2zM279.2 94.2l.4 2.2h-.8zM30.4 105.6h.7l-.4 2.2zM270.4 105.6h.7l-.3 2.2zM108.9 135.9l2.1 .4-2.1 .3zM117 136.3l2.1-.4v.7zM132.5 135.9l2.2 .4-2.2 .3zM109.1 154.5h.8l-.4 2.2zM114.8 145l2.2 .4-2.2 .3zM121.7 145.4l2.1-.4v.7zM145.7 144.9l.4 2.2h-.7z"/>
<path d="M145.4 154.5h.7l-.4 2.2zM155.6 139l.4 2.1h-.7zM109.5 162.6l.4 2.1h-.8zM111 169.2l2.2-.3v.7zM138.4 168.9l2.2 .3-2.2 .4zM155.3 160.4h.7l-.4 2.2z"/>
</g>
<text font-size="5.5" x="200" y="117.8">A</text>
<g font-size="4.3">
<text x="80.7" y="51.3">3000</text>
<text x="241.3" y="48.9">60 gap</text>
<text x="203.7" y="57.1">3500</text>
<text x="138.6" y="80.7" transform="rotate(-90 138.6 80.7)">955</text>
<text x="150.5" y="80.7" transform="rotate(-90 150.5 80.7)">955</text>
<text x="29.6" y="90" transform="rotate(-90 29.6 90)">1475</text>
<text x="269.6" y="90" transform="rotate(-90 269.6 90)">1475</text>
<text x="273.6" y="97.4">80</text>
<text x="111.6" y="135.2">80</text>
<text x="122.3" y="135.2">300</text>
<text x="102.3" y="144.2">80</text>
<text x="144.6" y="154.3" transform="rotate(-90 144.6 154.3)">200</text>
<text x="154.5" y="154.4" transform="rotate(-90 154.5 154.4)">360</text>
<text x="103.8" y="165.8">80</text>
<text x="122.3" y="168.1">460</text>
</g>
<g font-size="2.8">
<text x="265.6" y="177.1">NIHVA TECHNOLOGY</text>
<text x="269.3" y="180">PVT. LTD.</text>
<text x="284.7" y="180">PUNE</text>
</g>
<text font-size="2.7" x="114.4" y="184">DETAILED VIEW OF A</text>
<g font-size="2.5">
<text x="156.1" y="50.3">40x40x2mm Tube</text>
<text x="161" y="53.3">(Inner Tubes)</text>
<text x="77.1" y="112">MS Plate</text>
<text x="75.8" y="114.9">2mm thick</text>
<text x="78.6" y="124.4">40x40x2mm Tube</text>
<text x="83.6" y="127.4">(Inner Tubes)</text>
<text x="143.1" y="160.6">MS Plate</text>
<text x="141.9" y="163.5">2mm THK</text>
</g>
<g font-size="2.3">
<text x="123.7" y="46.5">80x80x3.2mmTUBE</text>
<text x="123.7" y="49.4">(OUTER TUBE)</text>
<text x="92.5" y="113.2">QUANTITY-4</text>
<text x="208.5" y="115.9">QUANTITY-2</text>
<text x="208.7" y="178.7">TELESCOPIC SLIDING</text>
<text x="209.4" y="181.5">GATE LEAFS</text>
<text x="236.3" y="188.5">CLIENT -</text>
<text x="236.3" y="191.8">PROJECT -</text>
<text x="236.1" y="195.2">SITE -</text>
<text x="235.8" y="201.9">SCALE: 01</text>
<text x="236.2" y="198.5">DWG. NO. : NIHVA/15-16/</text>
<text x="257.1" y="201.9">WT:</text>
<text x="273.9" y="201.9">SHEET: 01 OF 01</text>
</g>
<g font-size="1.9">
<text x="213.4" y="185.4">SIGN</text>
<text x="226.7" y="185.4">DATE</text>
<text x="266" y="185.7">Website:- www.nihva.com</text>
<text x="269" y="183.8">Email:- info@nihva.com</text>
<text x="271.3" y="181.9">Tel : 020 66304033</text>
<text x="209.8" y="188.4">OMKAR</text>
<text x="209.8" y="191.8">ANIL</text>
<text x="225.6" y="187.9">29/02/16</text>
<text x="225.6" y="191.3">29/02/16</text>
<text x="209.7" y="195.2">01</text>
</g>
<g font-size="1.7">
<text x="197.7" y="191.3">CHECK</text>
<text x="197.8" y="188.3">DRAWN</text>
<text x="197.8" y="195.1">REV.</text>
<text x="197.8" y="198.4">APPROVAL</text>
<text x="197.9" y="201.1">If any queries contact : projects@nihva.com</text>
<text x="206.1" y="205">ALL DIMENSION ARE IN mm</text>
</g>
<text font-size="1.6" x="199" y="176.6">TITLE</text>
</svg>
